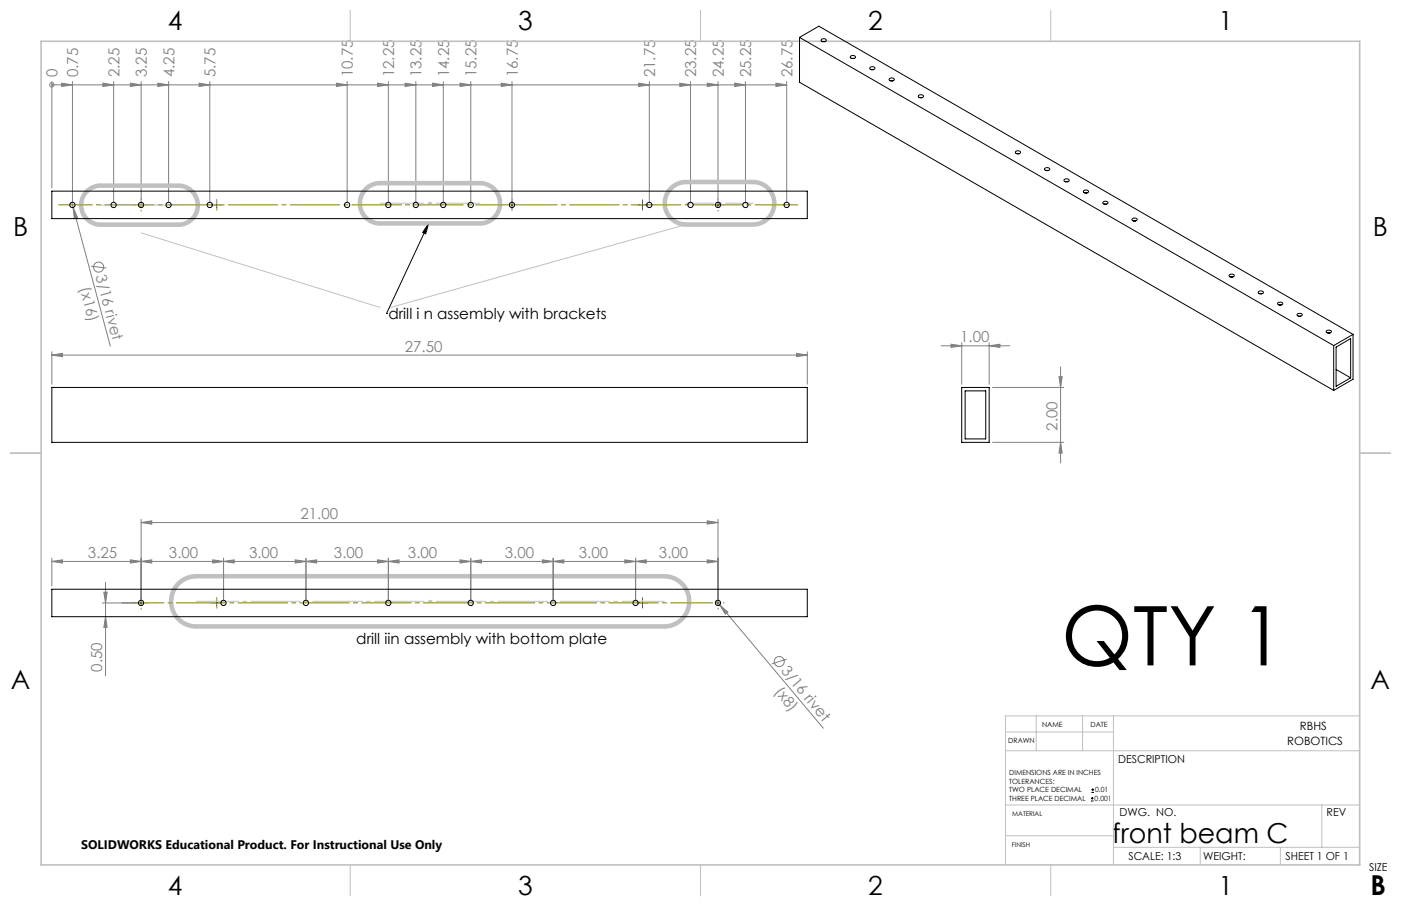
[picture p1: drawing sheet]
<svg xmlns="http://www.w3.org/2000/svg" width="432mm" height="279mm" viewBox="0 0 432 279" stroke-linecap="round" stroke-linejoin="round" font-family="sans-serif">
<g fill="none" stroke="#808080" stroke-width=".31">
<path d="M16 26.2h.1M16 25.2v32.8M16 26.2h226.5M19 25.6l3.3 .6-3.3 .5zM22.3 25.2v37M31.7 25.6l3.3 .6-3.3 .5zM35 25.2v37M40.2 25.6l3.3 .6-3.3 .5zM43.5 25.2v37M48.6 25.6l3.4 .6-3.4 .5zM52 25.2v37M61.3 25.6l3.4 .6-3.4 .5z"/>
<path d="M64.7 25.2v37M103.7 25.6l3.3 .6-3.3 .5zM107 25.2v37M116.4 25.6l3.3 .6-3.3 .5zM119.7 25.2v37M124.8 25.6l3.4 .6-3.4 .5zM128.2 25.2v37M133.3 25.6l3.3 .6-3.3 .5zM136.6 25.2v37M141.8 25.6l3.3 .6-3.3 .5zM145.1 25.2v37M154.5 25.6l3.3 .6-3.3 .5z"/>
<path d="M157.8 25.2v37M196.8 25.6l3.3 .6-3.3 .5zM200.1 25.2v37M209.5 25.6l3.3 .6-3.3 .5zM212.8 25.2v37M218 25.6l3.3 .6-3.3 .5zM221.3 25.2v37M226.4 25.6l3.4 .6-3.4 .5zM229.8 25.2v37M239.1 25.6l3.4 .6-3.4 .5zM242.5 25.2v37M22.1 62.4l.4 1.6"/>
<path d="M22.5 64l1.4 3.1-1 .2zM22.5 64l11.5 42.8M28 82.1l4.8 .6M16 109.5l3.3-.5v1zM16 108.5v10M16 109.5h232.8M245.5 109l3.3 .5-3.3 .5zM248.8 108.5v10M290.1 106.6h21.1M293.1 106.2l3.3 .4-3.3 .5zM296.4 105.7v12.8M304.9 106.6l3.3-.4v.9z"/>
<path d="M304.9 105.7v12.8M305.9 119.5h22M326.4 116.2h1l-.5 3.3zM326.9 113.1v29.7M305.9 136.4h22M326.9 136.4l.5 3.3h-1zM16 173.1l3.3-.5v1zM16 172.2v8.5M16 173.1h205.3M32.5 179.6v28.8M40.2 172.6l3.3 .5-3.3 .5zM43.5 161.1l3.3-.5v1z"/>
<path d="M43.5 160.1v24.8M43.5 161.1h177.8M43.5 173.1l3.3-.5v1zM65.6 172.6l3.3 .5-3.3 .5zM68.9 173.1l3.3-.5v1zM68.9 172.2v12.7M91 172.6l3.3 .5-3.3 .5zM94.3 173.1l3.3-.5v1zM94.3 172.2v12.7M116.4 172.6l3.3 .5-3.3 .5zM119.7 173.1l3.3-.5v1zM119.7 172.2v12.7"/>
<path d="M141.8 172.6l3.3 .5-3.3 .5zM145.1 173.1l3.3-.5v1zM145.1 172.2v12.7M167.2 172.6l3.3 .5-3.3 .5zM170.5 173.1l3.3-.5v1zM170.5 172.2v12.7M192.6 172.6l3.3 .5-3.3 .5zM195.9 172.2v12.7M195.9 173.1l3.3-.5v1zM218 172.6l3.3 .5-3.3 .5zM218 160.6l3.3 .5-3.3 .5zM221.3 160.1v24.8"/>
<path d="M31.5 185.9h11M32 182.6h1l-.5 3.3zM32.5 190.2l.5 3.3h-1zM220.8 185.3l1 1.2M221.8 186.5l2.5 2.3-.7 .6zM221.8 186.5l32 38.1M242.4 203.3l-4.5 1.5"/>
<circle cx="16" cy="26.2" r=".68"/>
<circle cx="30.4" cy="82.4" r="1.55"/>
<circle cx="240.2" cy="204" r="1.56"/>
</g>
<path d="M132.1 68.9l-.9 3.2-.9-.4zM132.1 68.9l-13 27.8M119.1 96.7h.1M336.2 247h.8M336.2 246.2h.8M336.4 244.4h.8M336.4 243.5h.8M336.7 245.8v.8M336.8 243.1v.8" fill="none" stroke="#000" stroke-width=".31"/>
<g fill="none" stroke="#c0c0c0" stroke-width=".31">
<path d="M108 3.2v9.5M215.9 3.2v9.5M323.8 3.2v9.5M42.5 63.3h1M42.7 62.9l.7 .7M43 62.8v1M43.4 62.9l-.7 .7M43.6 71.8l73.6 23M132 62.7h1M132.2 62.3l.7 .7M132.5 62.2v1M132.9 62.3l-.7 .7"/>
<path d="M211.4 69.3l-91 25.5M221.3 62.7h1M221.4 62.3l.7 .7M221.8 62.2v1M222.1 62.3l-.7 .7M3.1 139.7h9.6M419.1 139.7h9.5M132.1 185.5h1M132.2 185.1l.7 .7M132.6 185v.9M132.9 185.1l-.7 .7M309.9 231.5h109.2"/>
<path d="M309.9 225.7h33.3M319.4 220.8v10.7M333.7 220.8v10.7M343.2 220.8v45.9M419.1 220.8h-109.2v45.9M309.9 248.2h109.2M309.9 257.7h33.3M407.4 248.2v13.1M108 266.7v9.6M215.9 266.7v9.6M323.8 266.7v9.6M343.2 261.3h75.9"/>
<path d="M369.9 261.3v5.4M394.6 261.3v5.4"/>
</g>
<path d="M31 57.3a6 6 0 0 0-6 6 6 6 0 0 0 6 6M55 57.3a6 6 0 0 1 6 6 6 6 0 0 1-6 6M117.2 56.5a6.2 6.2 0 0 0-6.3 6.2 6.2 6.2 0 0 0 6.3 6.2M147.9 56.5a6.2 6.2 0 0 1 6.2 6.2 6.2 6.2 0 0 1-6.2 6.2M211.4 56.1a6.6 6.6 0 0 0-6.5 6.6 6.6 6.6 0 0 0 6.5 6.6M232.1 56.1a6.6 6.6 0 0 1 6.6 6.6 6.6 6.6 0 0 1-6.6 6.6M60.5 177.7a7.7 7.7 0 0 0-7.8 7.7 7.7 7.7 0 0 0 7.8 7.8M204.7 177.7a7.7 7.7 0 0 1 7.7 7.7 7.7 7.7 0 0 1-7.7 7.8" fill="none" stroke="#c0c0c0" stroke-width="1.4" stroke-linecap="butt"/>
<g fill="none" stroke="#808000" stroke-width=".31" stroke-dasharray="15.2 1.3 1.3 1.3">
<path d="M41.8 63.2h-.2M43.5 61.5v-.2M43.5 64.8v.3M45.2 63.2h.2M66 63.2h-.8M66.8 62.3v-.7M66.8 64v.8M67.6 63.2h.8M157.8 62.3v-.7M157.8 64v.8M197.2 63.2h-.8M198 62.3v-.7"/>
<path d="M198 64v.8M198.9 63.2h.8M219.6 63.2h-.2M221.3 61.5v-.2M221.3 64.8v.3M223 63.2h.2M41.8 185.9h-.2M43.5 184.2v-.2M43.5 187.6v.2M45.2 185.9h.2M66 185.9h-.8M66.8 185.1v-.8"/>
<path d="M66.8 186.7v.8M67.6 185.9h.8M197.2 185.9h-.8M198 185.1v-.8M198 186.7v.8M198.9 185.9h.8M221.3 184.2v-.2M221.3 187.6v.2M223 185.9h.2"/>
</g>
<path d="M219.6 185.9h-182" fill="none" stroke="#808000" stroke-width=".31" stroke-dasharray="15.2 1.3 1.3 1.3" stroke-dashoffset="2.3"/>
<path d="M157 63.2h-138.9" fill="none" stroke="#808000" stroke-width=".31" stroke-dasharray="15.2 1.3 1.3 1.3" stroke-dashoffset="4.9"/>
<path d="M158.6 63.2h87.2" fill="none" stroke="#808000" stroke-width=".31" stroke-dasharray="15.2 1.3 1.3 1.3" stroke-dashoffset="2.1"/>
<g fill="none" stroke="#808000" stroke-width=".31">
<path d="M42.7 63.2h1.6M43.5 62.4v1.6M65.9 63.2h1.7M66.8 62.4v1.6M157 63.2h1.6M157.8 62.4v1.6M197.2 63.2h1.6M198 62.4v1.6M220.5 63.2h1.6M221.3 62.4v1.6M42.7 185.9h1.6M43.5 185.1v1.7"/>
<path d="M65.9 185.9h1.7M66.8 185.1v1.7M197.2 185.9h1.6M198 185.1v1.7M220.5 185.9h1.6M221.3 185.1v1.7"/>
</g>
<path d="M60.5 185.4h144.2" fill="none" stroke="#c0c0c0" stroke-width=".31" stroke-dasharray="15.2 1.3 1.3 1.3" stroke-dashoffset="2.2"/>
<path d="M31.1 63.3h23.9" fill="none" stroke="#c0c0c0" stroke-width=".31" stroke-dasharray="15.2 1.3 1.3 1.3" stroke-dashoffset="5.2"/>
<path d="M117.2 62.7h30.7" fill="none" stroke="#c0c0c0" stroke-width=".31" stroke-dasharray="15.2 1.3 1.3 1.3" stroke-dashoffset="1.8"/>
<path d="M211.4 62.7h20.7" fill="none" stroke="#c0c0c0" stroke-width=".31" stroke-dasharray="15.2 1.3 1.3 1.3" stroke-dashoffset="6.8"/>
<path d="M12.7 12.7h406.4v254h-406.4z" fill="none" stroke="#c0c0c0" stroke-width=".5"/>
<path d="M31 57.3h24M117.2 56.5h30.7M211.4 56.1h20.7M31 69.3h24M117.2 68.9h30.7M211.4 69.3h20.7M60.5 177.7h144.2M60.5 193.2h144.2" fill="none" stroke="#c0c0c0" stroke-width="1.4"/>
<path d="M132.1 68.9l-.9 3.2-.9-.4z" fill="#000"/>
<g fill="#808080">
<path d="M22.5 64l1.4 3.1-1 .2z"/>
<path d="M221.8 186.5l2.5 2.3-.7 .6z"/>
<path d="M19 25.6l3.3 .6-3.3 .5zM61.3 25.6l3.4 .6-3.4 .5zM48.6 25.6l3.4 .6-3.4 .5zM40.2 25.6l3.3 .6-3.3 .5zM31.7 25.6l3.3 .6-3.3 .5zM103.7 25.6l3.3 .6-3.3 .5zM116.4 25.6l3.3 .6-3.3 .5zM124.8 25.6l3.4 .6-3.4 .5zM133.3 25.6l3.3 .6-3.3 .5zM141.8 25.6l3.3 .6-3.3 .5zM154.5 25.6l3.3 .6-3.3 .5zM196.8 25.6l3.3 .6-3.3 .5zM209.5 25.6l3.3 .6-3.3 .5zM239.1 25.6l3.4 .6-3.4 .5zM226.4 25.6l3.4 .6-3.4 .5zM218 25.6l3.3 .6-3.3 .5z"/>
<path d="M304.9 106.6l3.3-.4v.9zM293.1 106.2l3.3 .4-3.3 .5zM40.2 172.6l3.3 .5-3.3 .5zM16 173.1l3.3-.5v1zM116.4 172.6l3.3 .5-3.3 .5zM94.3 173.1l3.3-.5v1zM141.8 172.6l3.3 .5-3.3 .5zM119.7 173.1l3.3-.5v1zM218 172.6l3.3 .5-3.3 .5zM195.9 173.1l3.3-.5v1zM218 160.6l3.3 .5-3.3 .5zM43.5 161.1l3.3-.5v1z"/>
<path d="M16 109.5l3.3-.5v1zM245.5 109l3.3 .5-3.3 .5zM43.5 173.1l3.3-.5v1zM65.6 172.6l3.3 .5-3.3 .5zM68.9 173.1l3.3-.5v1zM91 172.6l3.3 .5-3.3 .5zM145.1 173.1l3.3-.5v1zM167.2 172.6l3.3 .5-3.3 .5zM170.5 173.1l3.3-.5v1zM192.6 172.6l3.3 .5-3.3 .5z"/>
<path d="M326.9 136.4l.5 3.3h-1zM326.4 116.2h1l-.5 3.3z"/>
<path d="M32 182.6h1l-.5 3.3zM32.5 190.2l.5 3.3h-1z"/>
</g>
<g fill="none" stroke="#000" stroke-width=".31">
<path d="M246.4 11.5l6-3.4 164.6 95M246.4 11.5l164.7 95.1M246.4 11.5v13.9l164.7 95M253.1 12.2a.82 .82 0 0 1 .9-.3 .82 .82 0 0 1 .6 .7 .85 .85 0 0 1-.8 .3 .85 .85 0 0 1-.7-.7zM253.5 12.8h.7M262.1 17.4a.83 .83 0 0 1 .9-.3 .83 .83 0 0 1 .6 .7 .84 .84 0 0 1-.8 .3 .84 .84 0 0 1-.7-.7zM262.5 18h.7M268.1 20.9a.83 .83 0 0 1 .9-.4 .83 .83 0 0 1 .6 .7 .84 .84 0 0 1-.8 .4 .84 .84 0 0 1-.7-.7zM268.5 21.5h.7M274.1 24.3a.82 .82 0 0 1 .9-.3 .82 .82 0 0 1 .6 .7 .85 .85 0 0 1-.9 .3 .85 .85 0 0 1-.6-.7zM274.5 24.9h.7M283.1 29.5a.85 .85 0 0 1 .9-.3 .85 .85 0 0 1 .6 .7 .84 .84 0 0 1-.9 .3 .84 .84 0 0 1-.6-.7z"/>
<path d="M283.5 30.1h.7M16 58.9h232.8v8.5h-232.8zM313 46.8a.84 .84 0 0 1 .9-.3 .84 .84 0 0 1 .6 .7 .85 .85 0 0 1-.9 .3 .85 .85 0 0 1-.6-.7zM313.4 47.4h.7M322 52a.85 .85 0 0 1 .9-.3 .85 .85 0 0 1 .6 .7 .84 .84 0 0 1-.9 .3 .84 .84 0 0 1-.6-.7zM322.4 52.6h.7M328 55.4a.85 .85 0 0 1 .9-.3 .85 .85 0 0 1 .6 .7 .84 .84 0 0 1-.9 .3 .84 .84 0 0 1-.6-.7zM328.4 56.1h.7M333.9 58.9a.84 .84 0 0 1 .9-.4 .84 .84 0 0 1 .7 .7 .83 .83 0 0 1-.9 .4 .83 .83 0 0 1-.7-.7zM334.4 59.5h.6M339.9 62.3a.85 .85 0 0 1 .9-.3 .85 .85 0 0 1 .7 .7 .83 .83 0 0 1-.9 .3 .83 .83 0 0 1-.7-.7zM340.4 63h.6"/>
<path d="M348.9 67.5a.85 .85 0 0 1 .9-.3 .85 .85 0 0 1 .6 .7 .82 .82 0 0 1-.8 .3 .82 .82 0 0 1-.7-.7zM349.3 68.2h.7M378.8 84.8a.84 .84 0 0 1 .9-.3 .84 .84 0 0 1 .7 .7 .83 .83 0 0 1-.9 .3 .83 .83 0 0 1-.7-.7zM379.3 85.4h.6M387.8 90a.85 .85 0 0 1 .9-.3 .85 .85 0 0 1 .7 .6 .84 .84 0 0 1-.9 .4 .84 .84 0 0 1-.7-.7zM388.3 90.6h.6M393.8 93.5a.84 .84 0 0 1 .9-.4 .84 .84 0 0 1 .6 .7 .85 .85 0 0 1-.8 .3 .85 .85 0 0 1-.7-.6zM394.2 94.1h.7M399.8 96.9a.85 .85 0 0 1 .9-.3 .85 .85 0 0 1 .6 .7 .85 .85 0 0 1-.9 .3 .85 .85 0 0 1-.6-.7zM400.2 97.5h.7M16 119.5h232.8v16.9h-232.8zM296.4 119.5h8.5v16.9h-8.5z"/>
<path d="M409 101.9l.9-.1 .4 .3a.77 .77 0 0 1-.7 .6 .77 .77 0 0 1-.8-.6zM409.2 102.7h.7M411.1 106.6v13.8M411.8 107l4.5-2.6v12.1l-4.5 2.6zM411.8 113.9l4.5 2.6M417 103.1l-5.9 3.5M417 103.1v13.8l-5.9 3.5M297.5 120.5h6.3v14.9h-6.3zM16 181.7h232.8v8.5h-232.8z"/>
<circle cx="22.3" cy="63.2" r=".83"/>
<circle cx="35" cy="63.2" r=".83"/>
<circle cx="43.5" cy="63.2" r=".83"/>
<circle cx="51.9" cy="63.2" r=".83"/>
<circle cx="64.6" cy="63.2" r=".83"/>
<circle cx="107" cy="63.2" r=".83"/>
<circle cx="119.7" cy="63.2" r=".83"/>
<circle cx="128.1" cy="63.2" r=".83"/>
<circle cx="136.6" cy="63.2" r=".83"/>
<circle cx="145.1" cy="63.2" r=".83"/>
<circle cx="157.8" cy="63.2" r=".83"/>
<circle cx="200.1" cy="63.2" r=".83"/>
<circle cx="212.8" cy="63.2" r=".83"/>
<circle cx="221.3" cy="63.2" r=".83"/>
<circle cx="229.7" cy="63.2" r=".83"/>
<circle cx="242.4" cy="63.2" r=".83"/>
<circle cx="43.5" cy="185.9" r=".82"/>
<circle cx="68.9" cy="185.9" r=".82"/>
<circle cx="94.3" cy="185.9" r=".82"/>
<circle cx="119.7" cy="185.9" r=".82"/>
<circle cx="145.1" cy="185.9" r=".82"/>
<circle cx="170.5" cy="185.9" r=".82"/>
<circle cx="195.9" cy="185.9" r=".82"/>
<circle cx="221.3" cy="185.9" r=".82"/>
</g>
<text font-size="25.4" x="327.1" y="205.2">QTY 1</text>
<g font-size="8.5">
<text x="342.8" y="260">front beam C</text>
<text x="422.4" y="275.9">B</text>
</g>
<g font-size="8.1">
<text x="51.7" y="9.3">4</text>
<text x="159.7" y="9.3">3</text>
<text x="267.6" y="9.3">2</text>
<text x="375.6" y="9.3">1</text>
<text x="4" y="72.8">B</text>
<text x="423.1" y="72.8">B</text>
<text x="3.3" y="212.5">A</text>
<text x="422.4" y="212.5">A</text>
<text x="51.7" y="276">4</text>
<text x="159.7" y="276">3</text>
<text x="267.6" y="276">2</text>
<text x="375.6" y="276">1</text>
</g>
<g font-size="4.7" fill="#808080">
<text x="17.8" y="23.8" transform="rotate(-90 17.8 23.8)">0</text>
<text x="24.1" y="23.8" transform="rotate(-90 24.1 23.8)">0.75</text>
<text x="36.8" y="23.8" transform="rotate(-90 36.8 23.8)">2.25</text>
<text x="45.3" y="23.8" transform="rotate(-90 45.3 23.8)">3.25</text>
<text x="53.7" y="23.8" transform="rotate(-90 53.7 23.8)">4.25</text>
<text x="66.4" y="23.8" transform="rotate(-90 66.4 23.8)">5.75</text>
<text x="108.8" y="23.8" transform="rotate(-90 108.8 23.8)">10.75</text>
<text x="121.5" y="23.8" transform="rotate(-90 121.5 23.8)">12.25</text>
<text x="129.9" y="23.8" transform="rotate(-90 129.9 23.8)">13.25</text>
<text x="138.4" y="23.8" transform="rotate(-90 138.4 23.8)">14.25</text>
<text x="146.9" y="23.8" transform="rotate(-90 146.9 23.8)">15.25</text>
<text x="159.6" y="23.8" transform="rotate(-90 159.6 23.8)">16.75</text>
<text x="201.9" y="23.8" transform="rotate(-90 201.9 23.8)">21.75</text>
<text x="214.6" y="23.8" transform="rotate(-90 214.6 23.8)">23.25</text>
<text x="223.1" y="23.8" transform="rotate(-90 223.1 23.8)">24.25</text>
<text x="231.5" y="23.8" transform="rotate(-90 231.5 23.8)">25.25</text>
<text x="244.2" y="23.8" transform="rotate(-90 244.2 23.8)">26.75</text>
<text x="24.6" y="88.9" transform="rotate(75 24.6 88.9)">(x16)</text>
<text x="29.4" y="85.3" transform="rotate(75 29.4 85.3)">3/16 rivet</text>
<text x="295.9" y="105.6">1.00</text>
<text x="124.8" y="108.5">27.50</text>
<text x="325.9" y="132.8" transform="rotate(-90 325.9 132.8)">2.00</text>
<text x="92.6" y="160.1">21.00</text>
<text x="27.1" y="172.1">3.25</text>
<text x="52.1" y="172.1">3.00</text>
<text x="76.7" y="172.1">3.00</text>
<text x="102.9" y="172.1">3.00</text>
<text x="125.7" y="172.1">3.00</text>
<text x="155.6" y="172.1">3.00</text>
<text x="178.4" y="172.1">3.00</text>
<text x="203.1" y="172.1">3.00</text>
<text x="31.5" y="207.1" transform="rotate(-90 31.5 207.1)">0.50</text>
<text x="240.5" y="207.1" transform="rotate(50 240.5 207.1)">3/16 rivet</text>
<text x="238.5" y="213.4" transform="rotate(50 238.5 213.4)">(x8)</text>
</g>
<g font-size="4.7">
<text x="119.7" y="98.5">drill i n assembly with brackets</text>
<text x="109.8" y="198.5">drill iin assembly with bottom plate</text>
</g>
<text font-size="3.8" x="25" y="261.9">SOLIDWORKS Educational Product. For Instructional Use Only</text>
<g font-size="3.5">
<text x="400.7" y="225.2">RBHS</text>
<text x="396.7" y="229.7">ROBOTICS</text>
</g>
<g font-size="3.4">
<text x="344.6" y="235.3">DESCRIPTION</text>
<text x="345" y="251.6">DWG. NO.</text>
<text x="408.9" y="251.7">REV</text>
<text x="347.8" y="265.3">SCALE: 1:3</text>
<text x="370.8" y="265.3">WEIGHT:</text>
<text x="396.2" y="265.3">SHEET 1 OF 1</text>
<text x="422" y="268.7">SIZE</text>
</g>
<g font-size="2.2">
<text x="321.2" y="224.2">NAME</text>
<text x="336.1" y="224.2">DATE</text>
<text x="310.8" y="229">DRAWN</text>
<text x="311.1" y="239">DIMENSIONS ARE IN INCHES</text>
<text x="311.1" y="241.7">TOLERANCES:</text>
<text x="311.1" y="244.3">TWO PLACE DECIMAL</text>
<text x="337.5" y="244.3">0.01</text>
<text x="311.1" y="247">THREE PLACE DECIMAL</text>
<text x="337.4" y="247">0.001</text>
</g>
<g font-size="2">
<text x="312" y="251.6">MATERIAL</text>
<text x="311.9" y="261.3">FINISH</text>
</g>
</svg>
